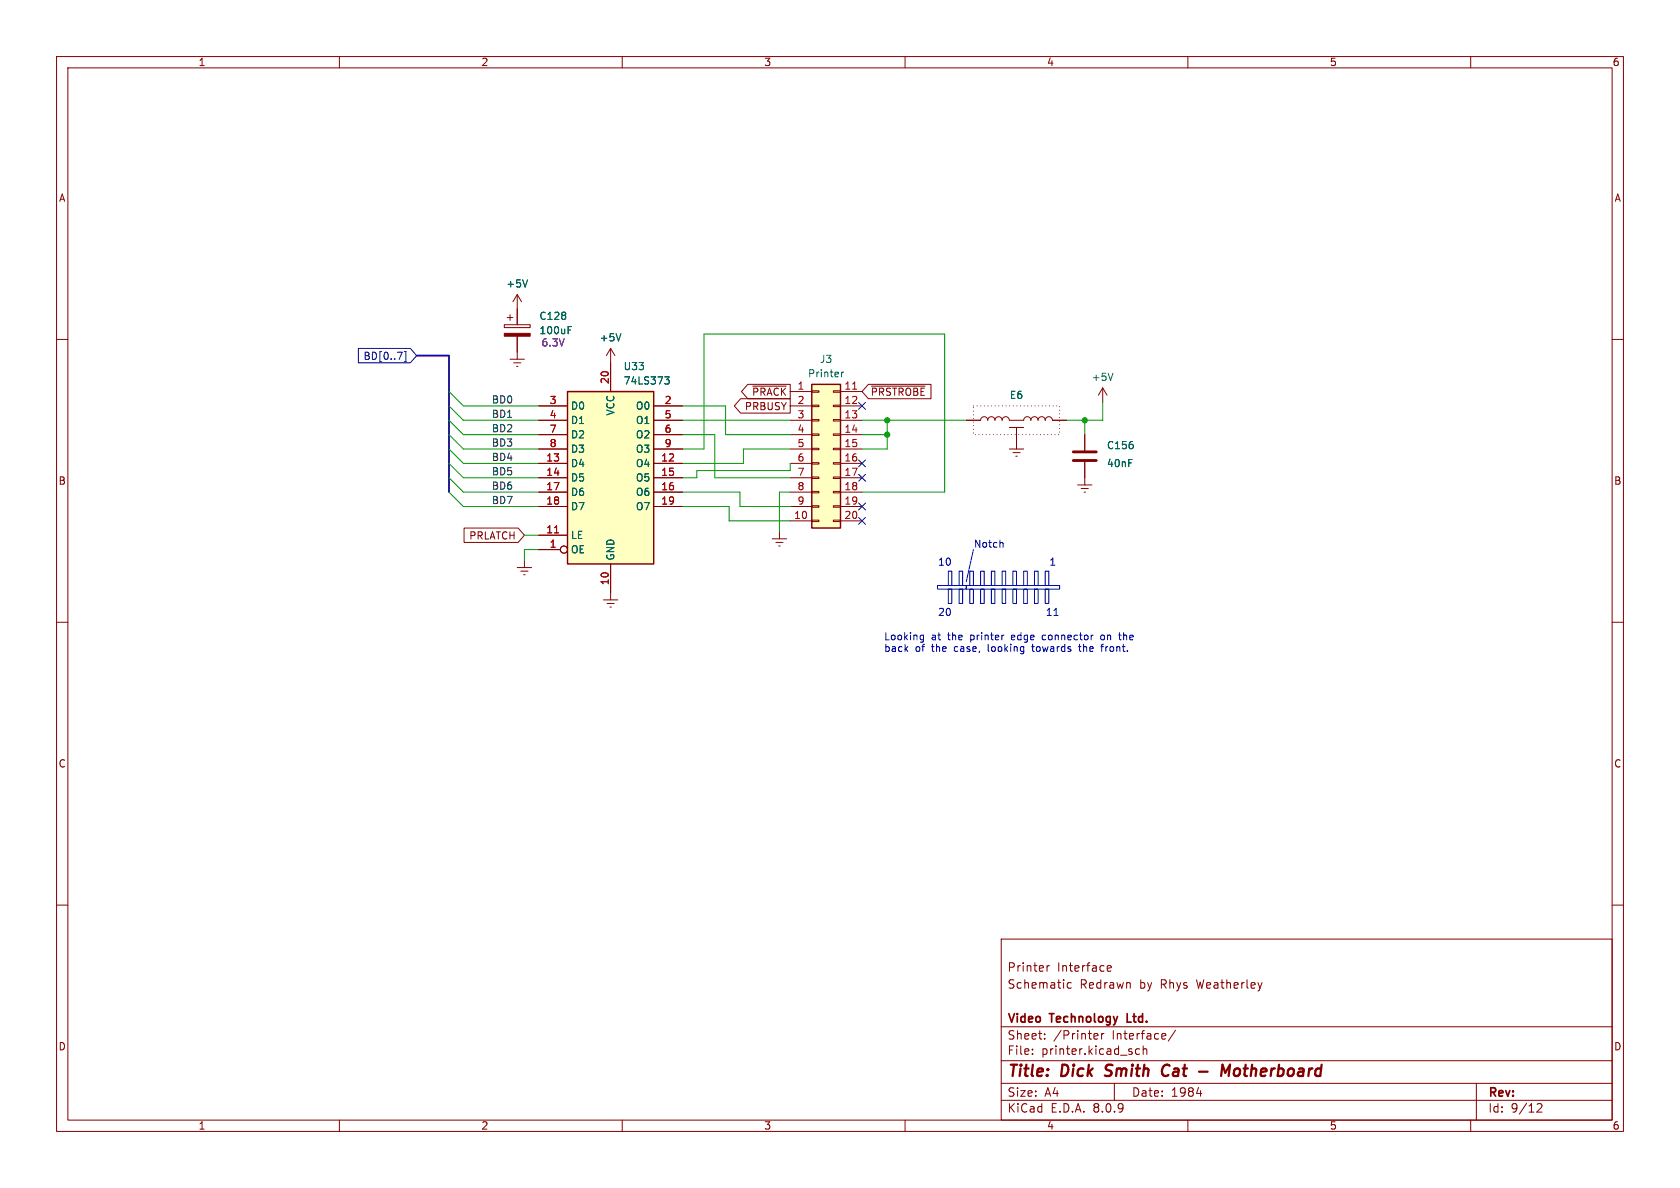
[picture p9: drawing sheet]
<svg xmlns="http://www.w3.org/2000/svg" width="297mm" height="210mm" viewBox="0 0 297 210" stroke-linecap="round" stroke-linejoin="round" font-family="sans-serif">
<g fill="none" stroke="#840000" stroke-width=".18">
<path d="M10 10h277v190h-277zM12 12h273v186h-273zM60 10v2M110 10v2M160 10v2M210 10v2M260 10v2M10 60h2M90.2 63.5h2.5M90.8 64.1h1.3M91.3 64.8h.3M91.4 62.2v1.3"/>
<path d="M170.8 74.3h2.6a.64 .64 0 0 1 .6-.6 .64 .64 0 0 1 .6 .6 .64 .64 0 0 1 .7-.6 .64 .64 0 0 1 .6 .6 .64 .64 0 0 1 .6-.6 .64 .64 0 0 1 .7 .6 .64 .64 0 0 1 .6-.6 .64 .64 0 0 1 .6 .6h2.6a.64 .64 0 0 1 .6-.6 .64 .64 0 0 1 .6 .6 .64 .64 0 0 1 .7-.6 .64 .64 0 0 1 .6 .6 .64 .64 0 0 1 .6-.6 .64 .64 0 0 1 .7 .6 .64 .64 0 0 1 .6-.6 .64 .64 0 0 1 .7 .6h2.5M178.4 75.6h2.6M178.4 79.4h2.6M179.7 75.6v3.8M191.8 76.8v2.8M194.9 68.6l-.7 1.3M194.9 68.6v2.5M194.9 68.6l.8 1.3M285 60h2M92.7 99.1v1.2M179.1 80h1.2M179.6 80.6h.2"/>
<path d="M190.5 85.7h2.5M191.1 86.4h1.3M191.6 87h.3M191.8 81.7v4M10 110h2M91.4 100.3h2.6M92.1 101h1.2M92.6 101.6h.2M106.7 106h2.5M107.3 106.7h1.3M107.8 107.3h.3M107.9 104.8v1.2"/>
<path d="M285 110h2M10 160h2M177 166h108v32h-108zM185.1 170.7v1M185.5 170.7l-.3 .1-.1 .2M189.4 173.8l-.4-.1-.3 .3v.4l.1 .2h.6M195.7 171.2l.8-.1-.1-.3-.4-.1-.3 .2 .1 .7h.6M285 160h2M60 198v2M110 198v2M160 198v2M177 194.5h108"/>
<path d="M177 191.5h108M177 187.5h108M177 181.5h108M182.5 186.3v.1M182.5 185.5v.1M184.7 183.6v.1M184.7 182.8v.1M193.6 182.7l.4 .1 .1 .3-.7 .1M194 183.6l-.4 .1M194.7 182.7v1M195.2 182.7l-.3 .1-.2 .2M197 191.5v3"/>
<path d="M201.5 185.5l-.5-.1-.3 .3v.4l.2 .2h.6M202.1 185.5l.2-.1 .4 .1v.9M202.1 184.9v1.5M207.8 182.1l-1.3 2M210 198v2M211.5 193.3h1M260 198v2M261 191.5v6.5M271.7 195.2l.6-.1 .2 .1 .1 .3-.9 1.1h.9"/>
</g>
<path d="M195.3 190.1l.3 .1M195.6 188.4l-.1 .4 .1 .2M206.4 188.2a1.13 1.13 0 0 0-.9 .7 1.13 1.13 0 0 0 .2 1.2l.3 .1 .5-.1M212 189.4h1.5M215.9 190.2l.2-2 .5 1.4 .9-1.4-.3 2M218.4 189l-.2 .3-.1 .5 .3 .4" fill="none" stroke="#840000" stroke-width=".4"/>
<path d="M199.3 179.2v1.5h.7" fill="none" stroke="#840000" stroke-width=".3"/>
<path d="M172.1 71.8h15.2v5h-15.2z" fill="none" stroke="#840000" stroke-width=".18" stroke-dasharray="0 .6"/>
<path d="M189.7 79.9h4.1M189.7 81.4h4.1" fill="none" stroke="#840000" stroke-width=".51"/>
<path d="M196.8 66l-.5 1.3" fill="none" stroke="#006464" stroke-width=".18"/>
<path d="M100.3 69.2h15.3v30.5h-15.3z" fill="#ffffc2"/>
<path d="M100.3 69.2h15.3v30.5h-15.3z" fill="none" stroke="#840000" stroke-width=".25"/>
<g fill="none" stroke="#840000" stroke-width=".18">
<path d="M89.2 57.4h4.5v.5h-4.5zM89.7 56.1h1M90.2 55.6v1M91.4 52.1l-.7 1.2M91.4 52.1v5.3M91.4 59.4v2.8M91.4 52.1l.8 1.2M95.2 71.8h5.1M95.2 74.3h5.1M95.2 76.8h5.1M95.2 79.4h5.1M107.9 61.6v7.6"/>
<path d="M107.9 61.6l-.7 1.3M107.9 61.6l.8 1.3M115.6 71.8h5M115.6 74.3h5M115.6 76.8h5M115.6 79.4h5M95.2 97.2h3.9M95.2 94.6h5.1M95.2 81.9h5.1M95.2 84.5h5.1M95.2 87h5.1M95.2 89.5h5.1"/>
<path d="M107.9 99.7v5.1M115.6 81.9h5M115.6 84.5h5M115.6 87h5M115.6 89.5h5M136.5 95.3h2.6M137.2 95.9h1.2M137.7 96.5h.2M137.8 94v1.3"/>
<circle cx="99.7" cy="97.2" r=".63"/>
</g>
<path d="M98 94.2h.8" fill="none" stroke="#a90000" stroke-width=".18"/>
<path d="M93.3 49.5l-.5 1.2M100.4 58.3h.5M100.4 57.7h.6M109.8 59l-.5 1.3M117.5 66.6h.8l-.4 .5 .3 .1 .1 .4-.2 .3h-.4" fill="none" stroke="#006464" stroke-width=".18"/>
<path d="M89.2 58.9h4.5v.5h-4.5z" fill="#840000" stroke="#840000" stroke-width=".18"/>
<path d="M143.5 67.9h5.1v25.4h-5.1z" fill="#ffffc2"/>
<g fill="none" stroke="#840000" stroke-width=".18">
<path d="M91.4 54.6v2.8M91.4 59.4v2.8M95.2 71.8h5.1M95.2 74.3h5.1M95.2 76.8h5.1M95.2 79.4h5.1M107.9 64.1v5.1M115.6 71.8h5M115.6 74.3h5M115.6 76.8h5M115.6 79.4h5M130.9 70.5h8.8v2.5h-8.8l-1.1-1.2z"/>
<path d="M132.2 67.9h7.5v2.6h-7.5l-1.1-1.3zM133.1 68.3h5.9M139.7 69.2h3.8M139.7 71.8h3.8M139.7 74.3h3.8M139.7 76.8h3.8M139.7 79.4h3.8M143.5 79.2h1.3v.3h-1.3zM143.5 76.7h1.3v.3h-1.3zM143.5 74.2h1.3v.2h-1.3zM143.5 71.6h1.3v.3h-1.3zM143.5 69.1h1.3v.2h-1.3z"/>
<path d="M147.3 79.2h1.3v.3h-1.3zM147.3 76.7h1.3v.3h-1.3zM147.3 74.2h1.3v.2h-1.3zM147.3 71.6h1.3v.3h-1.3zM147.3 69.1h1.3v.2h-1.3zM148.6 69.2h3.8M148.6 71.8h3.8M148.6 74.3h3.8M148.6 76.8h3.8M148.6 79.4h3.8M153.5 67.9h11.1v2.6h-11.1l-1.1-1.3zM154.1 68.3h9.4"/>
<path d="M170.8 74.3h2.6M179.7 75.6v2.5M186.1 74.3h2.5M191.8 76.8v2.8M82 93.3h9.6l1.1 1.3-1.1 1.3h-9.6zM95.2 81.9h5.1M95.2 84.5h5.1M95.2 87h5.1M95.2 89.5h5.1M95.2 97.2h3.9M95.2 94.6h5.1M107.9 99.7v5.1"/>
<path d="M115.6 81.9h5M115.6 84.5h5M115.6 87h5M115.6 89.5h5M139.7 92.1h3.8M139.7 81.9h3.8M139.7 84.5h3.8M139.7 87h3.8M139.7 89.5h3.8M143.5 91.9h1.3v.3h-1.3zM143.5 89.4h1.3v.3h-1.3zM143.5 86.9h1.3v.2h-1.3z"/>
<path d="M143.5 84.3h1.3v.3h-1.3zM143.5 81.8h1.3v.2h-1.3zM147.3 91.9h1.3v.3h-1.3zM147.3 89.4h1.3v.3h-1.3zM147.3 86.9h1.3v.2h-1.3zM147.3 84.3h1.3v.3h-1.3zM147.3 81.8h1.3v.2h-1.3zM148.6 92.1h3.8M148.6 81.9h3.8M148.6 84.5h3.8M148.6 87h3.8M148.6 89.5h3.8"/>
<path d="M191.8 81.7v2.8"/>
<circle cx="99.7" cy="97.2" r=".63"/>
</g>
<path d="M143.5 67.9h5.1v25.4h-5.1z" fill="none" stroke="#840000" stroke-width=".25"/>
<path d="M150.7 68.8h.8M98 94.2h.8" fill="none" stroke="#a90000" stroke-width=".18"/>
<path d="M93.3 49.5l-.5 1.2M100.4 58.3h.5M100.4 57.7h.6M109.8 59l-.5 1.3M117.5 66.6h.8l-.4 .5 .3 .1 .1 .4-.2 .3h-.4M148.8 65.8v.8M149.1 65.8l-.3 .2" fill="none" stroke="#006464" stroke-width=".18"/>
<g fill="none" stroke="#000084" stroke-width=".18">
<path d="M63.4 61.6h9.1l1.2 1.3-1.2 1.2h-9.1zM70.3 62.3h.8l-.5 1.2M71.5 62.1h.3v1.9h-.3M151.8 71.1l1.2 1.3M153 71.1l-1.2 1.3M151.8 81.3l1.2 1.2M151.8 83.8l1.2 1.3M151.8 88.9l1.2 1.2M151.8 91.5l1.2 1.2M153 81.3l-1.2 1.2M153 83.8l-1.2 1.3M153 88.9l-1.2 1.2"/>
<path d="M153 91.5l-1.2 1.2"/>
</g>
<g fill="none" stroke="#0000c2" stroke-width=".18">
<path d="M172.1 97.2l-1.3 5.7M177.1 95.9l.2 .2v.6M162.9 112.3h.4M163.3 112.3l-.1 1.1M163.3 113.1h-.4M165.7 103.5h5.1v.6h-5.1zM167.6 101h.7v2.5h-.7zM167.6 104.1h.7v2.6h-.7zM169.5 101h.7v2.5h-.7zM169.5 104.1h.7v2.6h-.7zM170.8 103.5h16.5v.6h-16.5zM171.4 101h.7v2.5h-.7z"/>
<path d="M171.4 104.1h.7v2.6h-.7zM173.4 101h.6v2.5h-.6zM173.4 104.1h.6v2.6h-.6zM175.3 101h.6v2.5h-.6zM175.3 104.1h.6v2.6h-.6zM177.2 101h.6v2.5h-.6zM177.2 104.1h.6v2.6h-.6zM177.4 112.3h.1M179.1 101h.6v2.5h-.6zM179.1 104.1h.6v2.6h-.6zM181 101h.6v2.5h-.6zM181 104.1h.6v2.6h-.6z"/>
<path d="M182.4 114.3h.5M182.6 113.9v1.2M182.9 101h.6v2.5h-.6zM182.9 104.1h.6v2.6h-.6zM184.5 112.3l-.3 .2v.4l.3 .2M184.8 104.1h.6v2.6h-.6zM184.8 101h.6v2.5h-.6zM186.3 108.8h.8M190.7 114.3h.4M190.8 113.9v1.1l.3 .2M194.6 114.3h.5M195 113.9l-.2 .2v1.1"/>
<path d="M195 112.3h-.3l-.1 .2 .1 .5 .3 .1M197.7 112.3h.5M197.9 112.9l.3 .2"/>
</g>
<path d="M73.7 62.9h5.7v24.1" fill="none" stroke="#000084" stroke-width=".3"/>
<g fill="none" stroke="#009600" stroke-width=".18">
<path d="M79.4 74.3l2.5 2.5h13.3M79.4 76.8l2.5 2.6h13.3M79.4 69.2l2.5 2.6h13.3M79.4 71.8l2.5 2.5h13.3M79.4 79.4l2.5 2.5h13.3M120.6 76.8h5.8v7.7h13.3M120.6 71.8h7.7v5h11.4M120.6 79.4h3.9v-20.3h42.5v27.9h-14.6M120.6 74.3h19.1M139.7 79.4h-8.3v2.5h-10.8M152.4 76.8h4.4M152.4 74.3h18.4"/>
<path d="M156.8 74.3v5.1h-4.4M191.8 74.3v2.5M194.9 71.1v3.2h-6.3M79.4 84.5l2.5 2.5h13.3M79.4 87l2.5 2.5h13.3M79.4 81.9l2.5 2.6h13.3M92.7 94.6h2.5M95.2 97.2h-2.5v1.9M120.6 89.5h8.3v2.6h10.8M120.6 87h10.2v2.5h8.9M139.7 87h-1.9v7M139.7 81.9v1.3h-16.5v1.3h-2.6"/>
</g>
<g fill="#009600" stroke="#009600" stroke-width=".18">
<circle cx="156.8" cy="76.8" r=".46"/>
<circle cx="156.8" cy="74.3" r=".46"/>
<circle cx="191.8" cy="74.3" r=".46"/>
</g>
<g font-size="2.8" fill="#840000">
<text x="178" y="190.9">Title:</text>
<text x="187.7" y="190.9">Dick</text>
<text x="196.3" y="190.9">Smith</text>
<text x="207.1" y="190.9">Cat</text>
<text x="219.1" y="190.9">Motherboard</text>
</g>
<g font-size="2.1" fill="#840000">
<text x="178" y="172">Printer</text>
<text x="186.9" y="172">Interface</text>
<text x="178" y="175">Schematic</text>
<text x="190.9" y="175">Redrawn</text>
<text x="201.5" y="175">by</text>
<text x="205.3" y="175">Rhys</text>
<text x="211.8" y="175">Weatherley</text>
<text x="178" y="184">Sheet:</text>
<text x="178" y="181.2">Video</text>
<text x="185.7" y="181.2">Technology</text>
<text x="186.2" y="184">/Printer</text>
<text x="196.7" y="184">Interface/</text>
<text x="199.9" y="181.2">Ltd.</text>
<text x="178" y="186.7">File:</text>
<text x="184.1" y="186.7">printer.kicad_sch</text>
<text x="178" y="196.9">KiCad</text>
<text x="178" y="194.1">Size:</text>
<text x="184.7" y="194.1">A4</text>
<text x="185.7" y="196.9">E.D.A.</text>
<text x="193.3" y="196.9">8.0.9</text>
<text x="200" y="194.1">Date:</text>
<text x="207" y="194.1">1984</text>
<text x="263" y="194.3">Rev:</text>
<text x="263" y="196.9">Id:</text>
<text x="267.1" y="196.9">9/12</text>
</g>
<g font-size="1.8" fill="#840000">
<text x="35" y="11.9">1</text>
<text x="85" y="11.9">2</text>
<text x="135" y="11.9">3</text>
<text x="185" y="11.9">4</text>
<text x="235" y="11.9">5</text>
<text x="285" y="11.9">6</text>
<text x="10.3" y="35.9">A</text>
<text x="285.3" y="35.9">A</text>
<text x="132.9" y="70.2">~{PRACK}</text>
<text x="153.8" y="70.2">~{PRSTROBE}</text>
<text x="131.6" y="72.7">PRBUSY</text>
<text x="10.3" y="85.9">B</text>
<text x="285.3" y="85.9">B</text>
<text x="82.9" y="95.6">PRLATCH</text>
<text x="10.3" y="135.9">C</text>
<text x="285.3" y="135.9">C</text>
<text x="10.3" y="185.9">D</text>
<text x="285.3" y="185.9">D</text>
<text x="35" y="199.9">1</text>
<text x="85" y="199.9">2</text>
<text x="135" y="199.9">3</text>
<text x="185" y="199.9">4</text>
<text x="235" y="199.9">5</text>
<text x="285" y="199.9">6</text>
</g>
<g font-size="1.8" fill="#006464">
<text x="89.4" y="51">+5V</text>
<text x="95.3" y="56.7">C128</text>
<text x="95.3" y="59.3">100uF</text>
<text x="105.9" y="60.6">+5V</text>
<text x="110.2" y="65.6">U33</text>
<text x="144.9" y="64.4">J3</text>
<text x="110.2" y="68.2">74LS373</text>
<text x="142.7" y="66.9">Printer</text>
<text x="178.4" y="70.7">E6</text>
<text x="192.9" y="67.5">+5V</text>
<text x="100.8" y="72.6">D0</text>
<text x="100.8" y="75.2">D1</text>
<text x="100.8" y="77.7">D2</text>
<text x="108.8" y="73.6" transform="rotate(-90 108.8 73.6)">VCC</text>
<text x="112.3" y="72.6">O0</text>
<text x="112.3" y="75.2">O1</text>
<text x="112.3" y="77.7">O2</text>
<text x="100.8" y="82.8">D4</text>
<text x="100.8" y="80.2">D3</text>
<text x="112.3" y="82.8">O4</text>
<text x="112.3" y="80.2">O3</text>
<text x="195.6" y="79.6">C156</text>
<text x="195.6" y="82.8">40nF</text>
<text x="100.8" y="85.3">D5</text>
<text x="100.8" y="87.9">D6</text>
<text x="112.3" y="85.3">O5</text>
<text x="112.3" y="87.9">O6</text>
<text x="100.8" y="95.5">LE</text>
<text x="100.8" y="90.4">D7</text>
<text x="112.3" y="90.4">O7</text>
<text x="100.8" y="98">OE</text>
<text x="108.8" y="99.2" transform="rotate(-90 108.8 99.2)">GND</text>
</g>
<text font-size="1.8" fill="#000084" x="64.2" y="63.8">BD[0..7]</text>
<text font-size="1.8" fill="#840084" x="95.6" y="61.4">6.3V</text>
<g font-size="1.8" fill="#0f0f0f">
<text x="86.9" y="71.4">BD0</text>
<text x="86.9" y="76.5">BD2</text>
<text x="86.9" y="73.9">BD1</text>
<text x="86.9" y="79">BD3</text>
<text x="86.9" y="81.6">BD4</text>
<text x="86.9" y="84.1">BD5</text>
<text x="86.9" y="89.2">BD7</text>
<text x="86.9" y="86.6">BD6</text>
</g>
<g font-size="1.8" fill="#a90000">
<text x="97.1" y="71.5">3</text>
<text x="107.7" y="68" transform="rotate(-90 107.7 68)">20</text>
<text x="117.4" y="71.5">2</text>
<text x="140.9" y="69">1</text>
<text x="140.9" y="71.5">2</text>
<text x="149.2" y="69">11</text>
<text x="149.2" y="71.5">12</text>
<text x="97.1" y="74">4</text>
<text x="97.1" y="76.6">7</text>
<text x="117.4" y="74">5</text>
<text x="117.4" y="76.6">6</text>
<text x="140.9" y="74">3</text>
<text x="140.9" y="76.6">4</text>
<text x="149.2" y="74">13</text>
<text x="149.2" y="76.6">14</text>
<text x="96.5" y="81.7">13</text>
<text x="97.1" y="79.1">8</text>
<text x="116.8" y="81.7">12</text>
<text x="117.4" y="79.1">9</text>
<text x="140.9" y="79.1">5</text>
<text x="140.9" y="81.7">6</text>
<text x="149.2" y="79.1">15</text>
<text x="149.2" y="81.7">16</text>
<text x="96.5" y="84.2">14</text>
<text x="96.5" y="86.7">17</text>
<text x="96.5" y="89.3">18</text>
<text x="116.8" y="84.2">15</text>
<text x="116.8" y="86.7">16</text>
<text x="116.8" y="89.3">19</text>
<text x="140.9" y="84.2">7</text>
<text x="140.9" y="86.7">8</text>
<text x="140.9" y="89.3">9</text>
<text x="149.2" y="84.2">17</text>
<text x="149.2" y="86.7">18</text>
<text x="149.2" y="89.3">19</text>
<text x="96.5" y="94.4">11</text>
<text x="140.3" y="91.8">10</text>
<text x="149.2" y="91.8">20</text>
<text x="97.1" y="96.9">1</text>
<text x="107.7" y="103.5" transform="rotate(-90 107.7 103.5)">10</text>
</g>
<g font-size="1.8" fill="#0000c2">
<text x="165.7" y="100.1">10</text>
<text x="172.1" y="96.9">Notch</text>
<text x="185.4" y="100.1">1</text>
<text x="156.2" y="113.3">Looking</text>
<text x="164.6" y="113.3">at</text>
<text x="165.7" y="109">20</text>
<text x="167.7" y="113.3">the</text>
<text x="171.8" y="113.3">printer</text>
<text x="179.3" y="113.3">edge</text>
<text x="184.8" y="109">11</text>
<text x="184.9" y="113.3">connector</text>
<text x="195.5" y="113.3">on</text>
<text x="198.9" y="113.3">the</text>
<text x="156.2" y="115.3">back</text>
<text x="161.8" y="115.3">of</text>
<text x="164.8" y="115.3">the</text>
<text x="169" y="115.3">case,</text>
<text x="175.1" y="115.3">looking</text>
<text x="183.2" y="115.3">towards</text>
<text x="191.7" y="115.3">the</text>
<text x="195.8" y="115.3">front.</text>
</g>
</svg>
